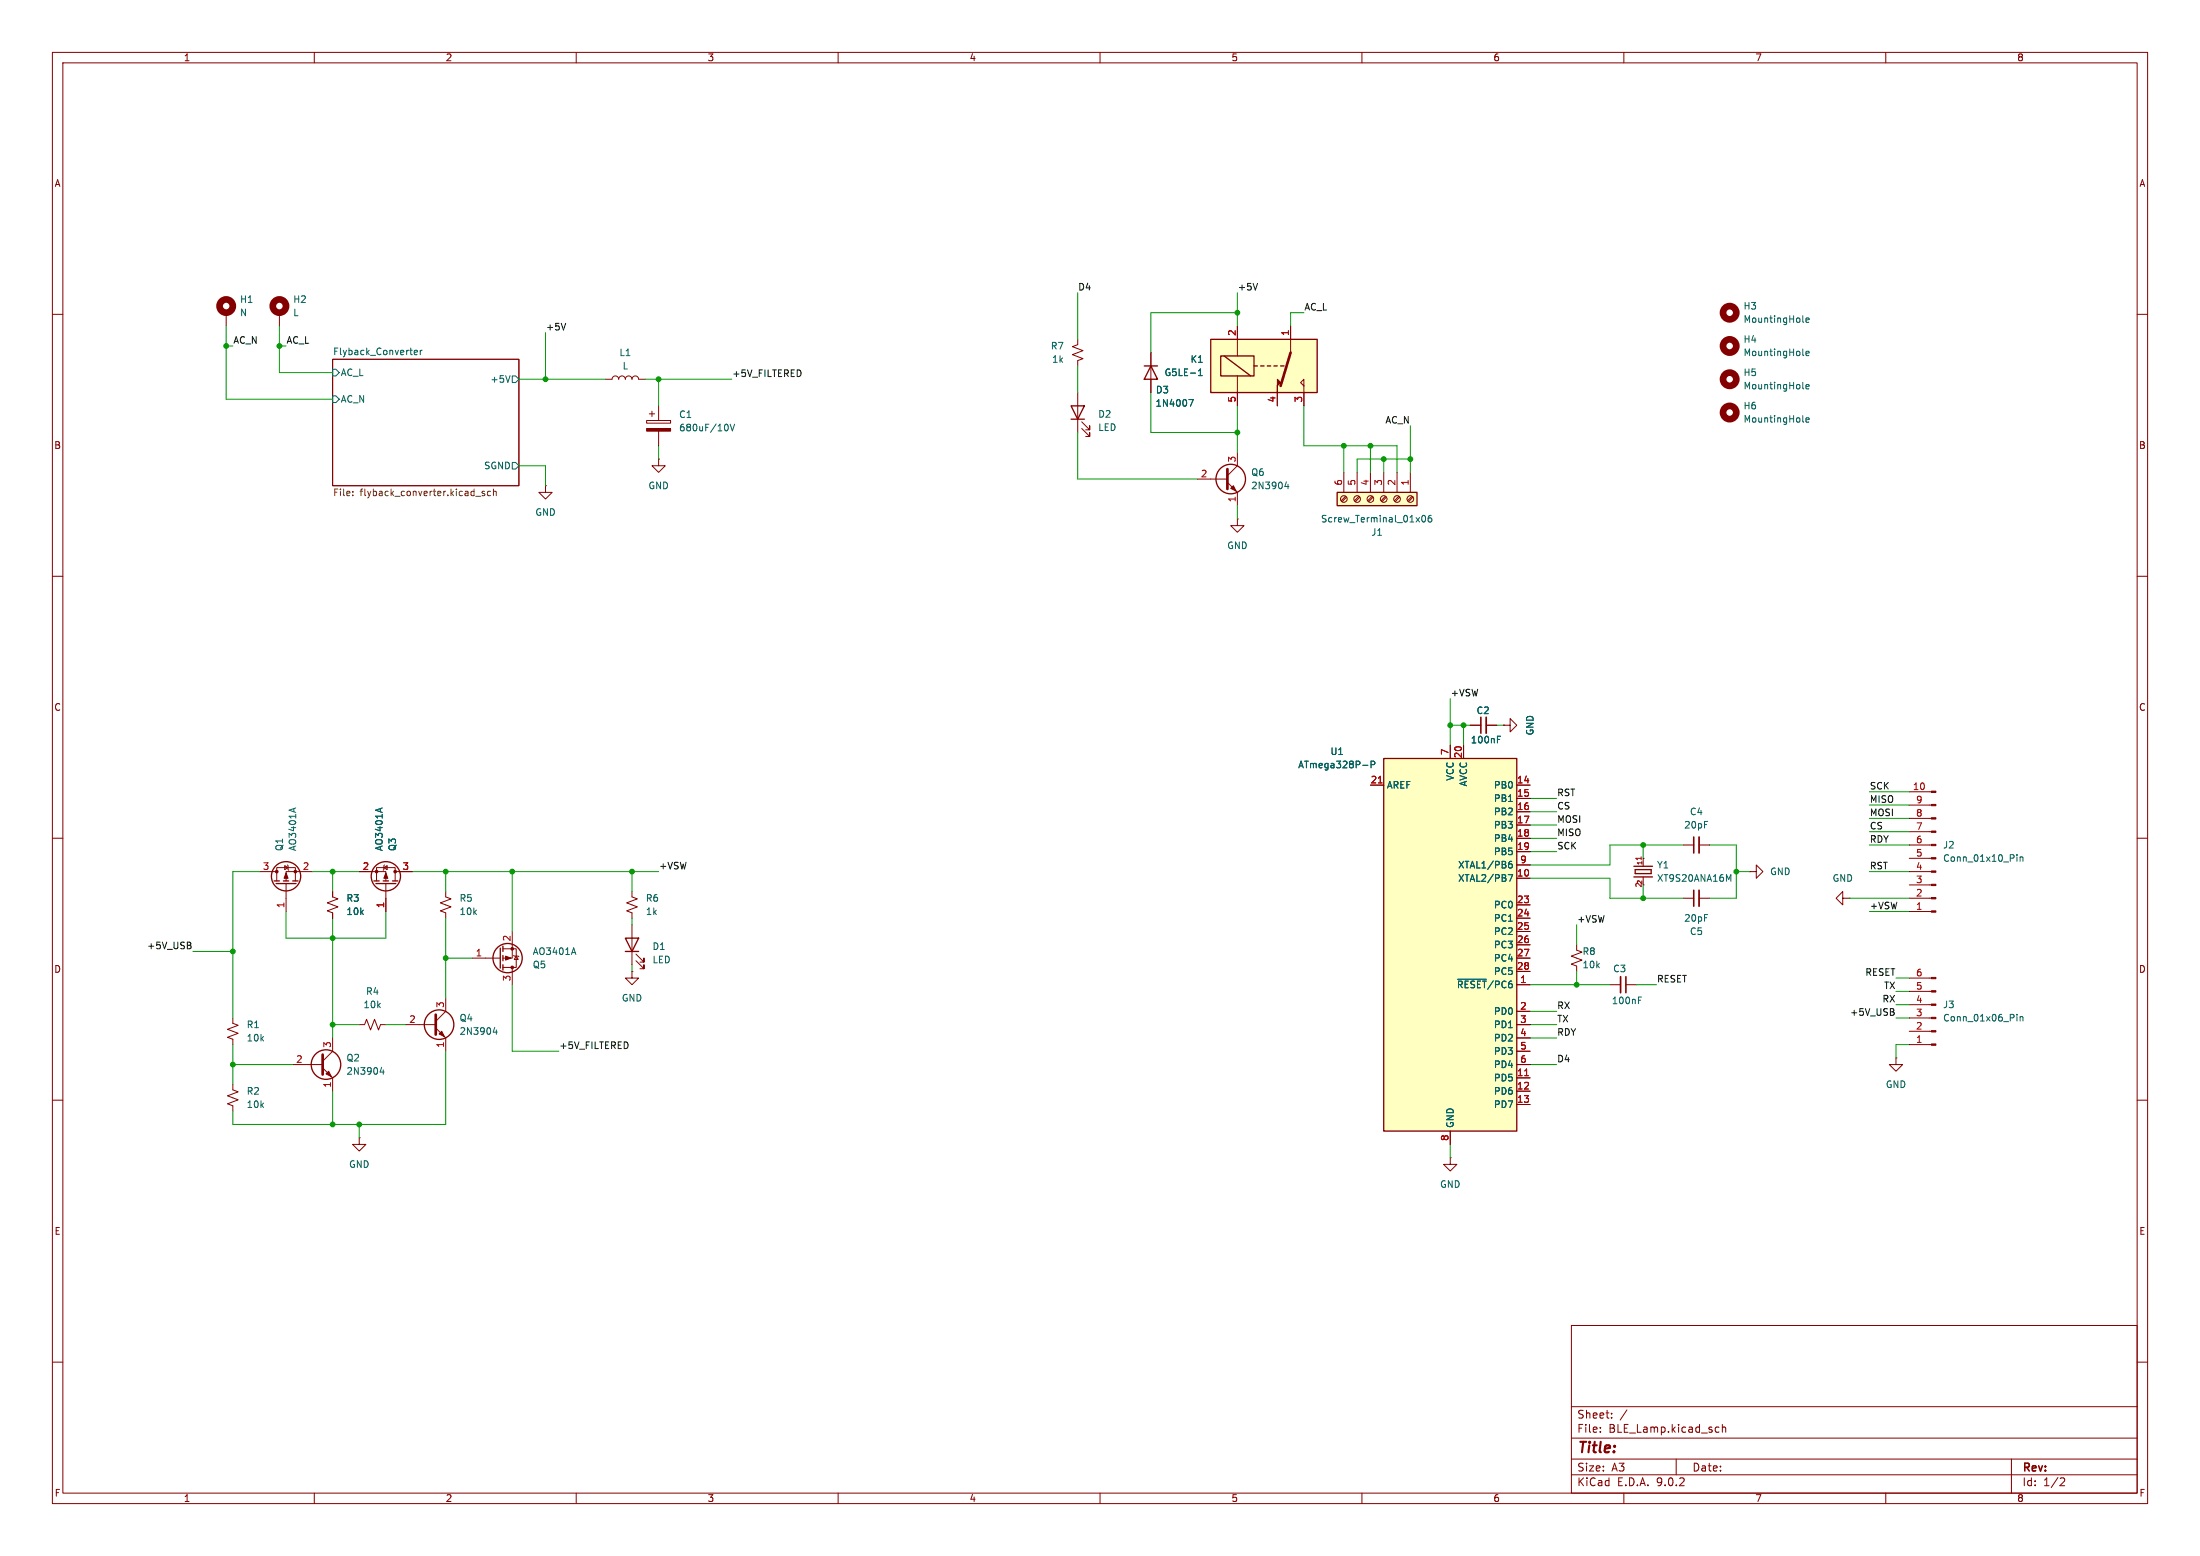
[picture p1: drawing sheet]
<svg xmlns="http://www.w3.org/2000/svg" width="420mm" height="297mm" viewBox="0 0 420 297" stroke-linecap="round" stroke-linejoin="round" font-family="sans-serif">
<g fill="none" stroke="#840000" stroke-width=".19">
<path d="M10 10h400v277h-400zM12 12h396v273h-396zM60 10v2M110 10v2M160 10v2M210 10v2M260 10v2M310 10v2M360 10v2M10 60h2M63.5 68.6h35.6v24.1h-35.6zM205.7 64.8v1l-1 .4 2.1 .7-2.1 .8 2.1 .8-1.1 .3v1.1"/>
<path d="M219.7 67.3v7.6M408 60h2M228.6 91.4h5.7M234.3 92.1l1.9 1.9v2.5M236.2 99.1v1.2h1.3l-1.3 1.3-1.3-1.3h1.3M236.2 99.1h.1M236.2 86.4v2.5l-1.9 1.9M10 110h2M408 110h2M10 160h2M408 160h2M49.5 166.4h3.3"/>
<path d="M52.8 168.1v-2.5h3.6v2.5M54.4 165.2l.6 .4-.6 .4zM54.6 168.7v5.3M54.9 165.1l.2 1M59.7 166.4h-5.1v1.7M313.7 163.8v1.6M313.7 167.4v1.5M44.4 194.3v1l1.1 .4-2.1 .8 2.1 .7-2.1 .8 1 .4v1M10 210h2M68.6 217.2v1.2h1.2l-1.2 1.3-1.3-1.3h1.3M68.6 217.2h.1M408 210h2"/>
<path d="M300 253h108v32h-108zM10 260h2M300 278.5h108M300 274.5h108M300 268.5h108M305.5 273.2v.2M305.5 272.5v.1M307.7 270.5v.2M307.7 269.8v.1M310.6 269.1l-1.3 1.9M320 278.5v3M327.7 272.4l.5 .1"/>
<path d="M328.2 273.3l-.5 .1M328.8 272.5l.2-.1 .4 .1v.9M328.8 271.9v1.5M384 278.5v6.5M408 260h2M60 285v2M110 285v2M160 285v2M210 285v2M260 285v2M300 281.5h108M310 285v2"/>
<path d="M360 285v2M393.5 282.1l.5 .1 .2 .3-1 1.1h1"/>
</g>
<g fill="none" stroke="#006464" stroke-width=".19">
<path d="M63.5 75.6h.6l.7 .6-.7 .6h-.6zM63.5 70.5h.6l.7 .6-.7 .7h-.6zM79.1 67.3l.6-.1-.1-.3h-.3l-.2 .1v.6h.5M80.2 66.9v.8M80.6 66.9l-.4 .2M97.4 71.7l-.4 1.3M97.8 71.8h.6l.7 .6-.7 .6h-.6zM227 76.3h.8l-.5 1.2M97.8 88.3h.6l.7 .6-.7 .6h-.6zM245.6 92l-.3 .9h.8M245.9 92.4v.9M56.5 154.2l-1.3 .4"/>
<path d="M330 167.9l.4-1v1.3"/>
</g>
<path d="M67.3 94.5v.1M67.3 93.8v.2M90.8 94.7h1M92.5 93.8h-.3l-.2 .2 .1 .1 .4 .2v.3h-.5M93.7 93.8h-.4l-.2 .2 .1 .6h.5M94.2 93.9l.2-.1h.3v.8M94.2 93.3v1.3" fill="none" stroke="#725600" stroke-width=".19"/>
<g fill="none" stroke="#840000" stroke-width=".25">
<path d="M218.4 69.9h2.6M219.7 69.9l1.3 2.5h-2.6zM52.3 168.1h1M52.7 168.7h3.8M54.1 168.1h1M55.9 168.1h1M311.9 165.4h3.6M311.9 167.4h3.6M312.2 166h3v.8h-3z"/>
<circle cx="234.9" cy="91.4" r="2.82"/>
<circle cx="54.6" cy="167.3" r="2.79"/>
</g>
<path d="M234.3 89.5v3.8" fill="none" stroke="#840000" stroke-width=".51"/>
<g fill="#840000" stroke="#840000" stroke-width=".19">
<path d="M234.9 93.2l.6-.5 .5 1z"/>
<path d="M54.6 166.6l.4 1h-.8z"/>
<circle cx="52.8" cy="166.4" r=".25"/>
<circle cx="56.4" cy="166.4" r=".25"/>
</g>
<path d="M255.3 94h15.2v2.5h-15.2z" fill="#ffffc2"/>
<g fill="none" stroke="#840000" stroke-width=".25">
<path d="M204.5 77.5h2.5l-1.3 2.5zM204.5 80h2.5M255.3 94h15.2v2.5h-15.2z"/>
<circle cx="62.2" cy="203.2" r="2.82"/>
</g>
<g fill="none" stroke="#840000" stroke-width=".19">
<path d="M53.3 59.7v2.5M205.7 74.9v7.7M206.5 81.8l1.5 1.5v-.7v.7h-.7M206.5 80.5l1.5 1.5v-.7v.7h-.7M256.5 90.2v3.8M256.9 94.7l-.9 .9M257 94.9l-.8 .9M259.1 90.2v3.8M259.4 94.7l-.8 .9M259.6 94.9l-.9 .9M261.6 90.2v3.8M262 94.7l-.9 .9"/>
<path d="M262.1 94.9l-.8 .9M264.2 90.2v3.8M264.5 94.7l-.8 .9M264.7 94.9l-.9 .9M266.7 90.2v3.8M267 94.7l-.8 .9M267.2 94.9l-.8 .9M269.2 90.2v3.8M269.6 94.7l-.9 .9M269.7 94.9l-.8 .9M280.7 138.4h2M283.7 138.4h2"/>
<path d="M287 138.4h1.3v-1.2l1.3 1.2-1.3 1.3v-1.3M287 138.4h.1M63.5 170.2v1l1 .4-2 .7 2 .8-2 .8 1 .3v1.1M63.5 198.1v2.6l-1.9 1.9M68.6 195.6h1l.4-1 .7 2 .8-2 .8 2 .3-1h1.1M55.9 203.2h5.7M61.6 203.8l1.9 1.9v2.6"/>
<circle cx="256.5" cy="95.2" r=".63"/>
<circle cx="259.1" cy="95.2" r=".63"/>
<circle cx="261.6" cy="95.2" r=".63"/>
<circle cx="264.2" cy="95.2" r=".63"/>
<circle cx="266.7" cy="95.2" r=".63"/>
<circle cx="269.2" cy="95.2" r=".63"/>
</g>
<path d="M344.2 67.7l.1 .2M344.8 67.5l.6-.2-.1-.2-.4-.1-.1 .2v.6h.5M271.5 98.5l.2-.1a.68 .68 0 0 1 .5 .6 .68 .68 0 0 1-.5 .6l-.3-.4zM273.2 98.4h-.3a.86 .86 0 0 0 0 1.2l.4-.1 .1-.4-.3-.2h-.4l-.1 .2M344.2 80.4l.1 .2M344.8 80.2l.6-.2-.1-.2-.4-.1-.1 .2v.6h.5M285.9 141.1h.4M285.9 140.5h.6M72.9 203.7l-.3 .9h.7M73.2 204.2v.8" fill="none" stroke="#006464" stroke-width=".19"/>
<g fill="none" stroke="#840000" stroke-width="1.3">
<circle cx="53.3" cy="58.4" r="1.27"/>
<circle cx="330.2" cy="66" r="1.27"/>
<circle cx="330.2" cy="78.7" r="1.27"/>
</g>
<path d="M61.6 201.3v3.8" fill="none" stroke="#840000" stroke-width=".51"/>
<path d="M62.2 205l.5-.5 .5 1z" fill="#840000" stroke="#840000" stroke-width=".19"/>
<path d="M282.7 136.9v3.1" fill="none" stroke="#840000" stroke-width=".3"/>
<path d="M283.7 136.9v3.1" fill="none" stroke="#840000" stroke-width=".33"/>
<path d="M264.2 144.8h25.4v71.1h-25.4z" fill="#ffffc2"/>
<path d="M264.2 144.8h25.4v71.1h-25.4z" fill="none" stroke="#840000" stroke-width=".25"/>
<g fill="none" stroke="#840000" stroke-width=".19">
<path d="M261.6 149.9h2.6M276.9 142.2v2.6M279.4 142.2v2.6M289.6 149.9h2.5M289.6 152.4h2.5M289.6 154.9h2.5M289.6 157.5h2.5M289.6 160h2.5M289.6 162.6h2.5M289.6 165.1h2.5M289.6 167.6h2.5M289.6 172.7h2.5"/>
<path d="M289.6 175.3h2.5M289.6 177.8h2.5M289.6 180.3h2.5M289.6 182.9h2.5M289.6 185.4h2.5M289.6 188h2.5M289.6 193h2.5M289.6 195.6h2.5M289.6 198.1h2.5M44.4 207v1l1.1 .4-2.1 .8 2.1 .7-2.1 .8 1 .4v1M276.9 215.9v2.5M289.6 200.7h2.5"/>
<path d="M289.6 203.2h2.5M289.6 205.7h2.5M289.6 208.3h2.5M289.6 210.8h2.5M276.9 221v1.2h1.2l-1.2 1.3-1.3-1.3h1.3M276.9 221h.1"/>
</g>
<path d="M263.1 149.4h.8M291.1 205.3h.7" fill="none" stroke="#a90000" stroke-width=".19"/>
<path d="M344.2 61.4l.1 .1M344.2 74.1l.1 .1M344.8 61.1l.6-.1-.1-.2-.4-.1-.1 .2v.6h.5M344.8 73.8l.6-.1-.1-.2-.4-.1-.1 .2v.6h.5M260.2 146.1h.9M261.7 146l.6-.1 .2-.2-.1-.3-.7-.1v1.3M287.9 166.9h.9l-.6 1.3M288 165l.5-.1 .2 .2-.1 .5-.4 .1-.2-.1M288.6 164.4l-.4 .1-.2 .2M278.3 186.9h5.4" fill="none" stroke="#006464" stroke-width=".19"/>
<g fill="none" stroke="#840000" stroke-width="1.3">
<circle cx="330.2" cy="59.7" r="1.27"/>
<circle cx="330.2" cy="72.4" r="1.27"/>
</g>
<path d="M231.1 64.8h20.4v10.1h-20.4z" fill="#ffffc2"/>
<g fill="none" stroke="#840000" stroke-width=".19">
<path d="M43.2 59.7v2.5M115.6 72.4h1.2a.64 .64 0 0 1 .7-.6 .64 .64 0 0 1 .6 .6 .64 .64 0 0 1 .6-.6 .64 .64 0 0 1 .7 .6 .64 .64 0 0 1 .6-.6 .64 .64 0 0 1 .6 .6 .64 .64 0 0 1 .7-.6 .64 .64 0 0 1 .6 .6h1.3M124 79h1M124.5 78.5v1M125.7 77.5v2.8M219.7 67.3v2.6M219.7 72.4v2.5M236.2 62.2v5.7M236.2 71.8v5.7M243.8 74.9v2.6M246.4 62.2v5.1M248.9 73.7l-.6-.7 .6-.6v5.1"/>
<path d="M104.1 92.7v1.3h1.3l-1.3 1.3-1.2-1.3h1.2M104.1 92.7h.1M123.4 80.3h4.6v.5h-4.6zM125.7 87.6v1.3h1.3l-1.3 1.3-1.2-1.3h1.2M125.7 87.6h.1M125.7 82.3v2.8M280.7 138.4h2M283.7 138.4h2M287 138.4h.1M261.6 149.9h2.6M276.9 142.2v2.6M279.4 142.2v2.6"/>
<path d="M289.6 149.9h2.5M289.6 152.4h2.5M289.6 154.9h2.5M289.6 157.5h2.5M364.5 158.8h4.2M364.5 156.2h4.2M364.5 153.7h4.2M364.5 151.1h4.2M63.5 170.2v1M63.5 174.2v1.1M68.6 166.4h5.1v1.7M71.9 168.1v-2.5h3.5v2.5"/>
<path d="M73.3 165.6l.6-.4v.8zM73.4 165.1l-.2 1M73.7 168.7v5.3M75.4 166.4h3.3M85.1 170.2v1l1 .4-2 .7 2 .8-2 .8 1 .3v1.1M97.8 177.8v5.1h-1.8M120.6 170.2v1l1.1 .4-2.1 .7 2.1 .8-2.1 .8 1 .3v1.1M120.6 176.5v7.7M289.6 160h2.5M289.6 162.6h2.5M289.6 165.1h2.5M289.6 167.6h2.5"/>
<path d="M289.6 172.7h2.5M289.6 175.3h2.5M289.6 177.8h2.5M321.3 171.5h2M321.3 161.3h2M324.4 171.5h2M324.4 161.3h2M334 166.4h1.3v-1.3l1.2 1.3-1.2 1.2v-1.2M334 166.4h.1M351.8 171.5v-1.3l-1.3 1.3 1.3 1.2v-1.2h1.3M353.1 171.5h.1M364.5 166.4h4.2"/>
<path d="M364.5 171.5h4.2M364.5 161.3h4.2M364.5 174h4.2M364.5 168.9h4.2M364.5 163.8h4.2M77.5 195.6h5.7M83.2 196.2l1.9 1.9v2.6M85.1 190.5v2.5l-1.9 1.9M90.2 182.9h5.3M96 181.1h2.6v3.6h-2.6M97.8 184.7v3.3M98 182.4l1.1 .2"/>
<path d="M98.6 182.5l.3 .6h-.7zM120.6 185.4v1.3h1.3l-1.3 1.3-1.2-1.3h1.2M120.6 185.4h.1M121.4 183.4l1.5 1.5v-.7v.7h-.7M121.4 182.1l1.5 1.5v-.7v.7h-.7M289.6 188h2.5M289.6 195.6h2.5M289.6 182.9h2.5M289.6 180.3h2.5M289.6 185.4h2.5M289.6 193h2.5M289.6 198.1h2.5"/>
<path d="M301 180.3v1.1l1 .3-2 .8 2 .8-2 .7 1 .4v1M307.3 188h2.1M310.4 188h2M364.5 199.4h4.2M364.5 196.9h4.2M364.5 194.3h4.2M364.5 191.8h4.2M364.5 189.2h4.2M364.5 186.7h4.2M276.9 215.9v2.5M289.6 200.7h2.5M289.6 203.2h2.5"/>
<path d="M289.6 205.7h2.5M289.6 208.3h2.5M289.6 210.8h2.5M361.9 201.9v1.3h1.3l-1.3 1.3-1.2-1.3h1.2M361.9 201.9h.1"/>
</g>
<g fill="none" stroke="#840000" stroke-width=".25">
<path d="M231.1 64.8h20.4v10.1h-20.4zM233 67.9h6.4v3.9h-6.4zM233.7 67.9l5.1 3.9M239.4 69.9h.6M240.7 69.9h.6M241.9 69.9h.7M243.2 69.9h.6M244.5 69.9h.6M71.4 168.1h1M71.8 168.7h3.8M73.2 168.1h1M74.9 168.1h1"/>
<path d="M119.4 179.1h2.5l-1.3 2.5zM95.5 181v3.8M96 180.6v1M96 182.4v1M96 184.2v1M119.4 181.6h2.5"/>
<circle cx="73.7" cy="167.3" r="2.79"/>
<circle cx="83.8" cy="195.6" r="2.82"/>
<circle cx="96.9" cy="182.9" r="2.79"/>
</g>
<g fill="#840000" stroke="#840000" stroke-width=".19">
<path d="M243.8 72.4l.7 .6-.7 .7v1.2z"/>
<path d="M83.8 197.4l.5-.5 .5 1z"/>
<path d="M96.5 182.5l1 .4-1 .4z"/>
<path d="M368.7 199.3h.9v.2h-.9z"/>
<path d="M368.7 196.7h.9v.3h-.9z"/>
<path d="M368.7 194.2h.9v.2h-.9z"/>
<path d="M368.7 191.6h.9v.3h-.9z"/>
<path d="M368.7 189.1h.9v.3h-.9z"/>
<path d="M368.7 186.6h.9v.2h-.9z"/>
<path d="M73.7 166.6l.3 1h-.7z"/>
<path d="M368.7 173.9h.9v.2h-.9z"/>
<path d="M368.7 171.3h.9v.3h-.9z"/>
<path d="M368.7 168.8h.9v.2h-.9z"/>
<path d="M368.7 166.2h.9v.3h-.9z"/>
<path d="M368.7 163.7h.9v.3h-.9z"/>
<path d="M368.7 161.2h.9v.2h-.9z"/>
<path d="M368.7 158.6h.9v.3h-.9z"/>
<path d="M368.7 156.1h.9v.2h-.9z"/>
<path d="M368.7 153.5h.9v.3h-.9z"/>
<path d="M368.7 151h.9v.3h-.9z"/>
<path d="M123.4 81.8h4.6v.5h-4.6z"/>
<circle cx="97.8" cy="184.7" r=".25"/>
<circle cx="97.8" cy="181.1" r=".25"/>
<circle cx="75.4" cy="166.4" r=".25"/>
<circle cx="71.9" cy="166.4" r=".25"/>
</g>
<path d="M246.4 67.3l-1.9 6.4M83.2 193.7v3.8" fill="none" stroke="#840000" stroke-width=".51"/>
<g fill="none" stroke="#006464" stroke-width=".19">
<path d="M227 76.3h.8l-.5 1.2M228.8 71.7h.7M228.8 70.8l.4-.4v1.3M138.7 81a.79 .79 0 0 1 0 1.2M139.4 81l.4 1.2 .4-1.2M73 154.2l-1.3 .4M260.2 146.1h.9M261.7 146l.6-.1 .2-.2-.1-.3-.7-.1v1.3M285.9 141.1h.4M285.9 140.5h.6M287.9 166.9h.9l-.6 1.3M288 165l.5-.1 .2 .2-.1 .5-.4 .1-.2-.1"/>
<path d="M288.6 164.4l-.4 .1-.2 .2M385 163.1v.2M385 163.6v.8M385.6 163.6v.8M385.6 163.7l.2-.1h.3l.1 .8M94.5 196.1l-.3 .9h.7M94.8 196.6v.8M109.5 180.9l.4 1.3M278.3 186.9h5.4M312.8 190.9h.4M312.8 190.3h.6M385 193.6v.1"/>
<path d="M385 194v.9M385.6 194v.9M385.6 194.2l.2-.2 .3 .1 .1 .8"/>
</g>
<path d="M323.3 159.8v3M323.3 169.9v3.1M310.4 186.4v3.1" fill="none" stroke="#840000" stroke-width=".3"/>
<path d="M324.4 159.8v3M324.4 169.9v3.1M309.4 186.4v3.1" fill="none" stroke="#840000" stroke-width=".33"/>
<circle cx="43.2" cy="58.4" r="1.27" fill="none" stroke="#840000" stroke-width="1.3"/>
<path d="M240.1 54.1l-.5 1.3M108 61.7l-.4 1.3M36.3 179.9l.1 .2-.1 .3M36.2 180.4l.3 .3-.1 .3-.2 .1M361.3 193.1l.3 .3-.1 .3-.1 .1M361.4 192.6l.1 .2-.1 .3" fill="none" stroke="#0f0f0f" stroke-width=".19"/>
<g fill="none" stroke="#009600" stroke-width=".19">
<path d="M205.7 55.9v8.9M236.2 59.7h-16.5v7.6M236.2 55.9v6.3M248.9 59.7h-2.5v2.5M43.2 62.2v14h20.3M43.2 66h1.2M53.3 62.2v8.9h10.2M53.3 66h1.3M99.1 72.4h16.5M104.1 63.5v8.9M123.2 72.4h16.5M125.7 72.4v5.1"/>
<path d="M205.7 69.9v5M219.7 74.9v7.7h16.5M236.2 77.5v8.9M248.9 77.5v7.6h17.8v5.1M99.1 88.9h5v3.8M125.7 85.1v2.5M205.7 82.6v8.8h22.9M236.2 96.5v2.6M256.5 85.1v5.1M261.6 85.1v5.1M264.2 87.6v2.6M269.2 87.6h-10.1v2.6"/>
<path d="M269.2 81.3v8.9M276.9 133.4v8.8M276.9 138.4h3.8M279.4 138.4v3.8M285.7 138.4h1.3M292.1 157.5h5.1M292.1 154.9h5.1M292.1 152.4h5.1M356.9 151.1h7.6M356.9 153.7h7.6M356.9 158.8h7.6M356.9 156.2h7.6"/>
<path d="M49.5 166.4h-5.1v27.9M54.6 174v5.1h19.1v-5.1M59.7 166.4h8.9M63.5 166.4v3.8M63.5 175.3v22.8M78.7 166.4h47M85.1 166.4v3.8M85.1 175.3v15.2M97.8 166.4v11.4M120.6 166.4v3.8M120.6 175.3v1.2M292.1 167.6h15.2v3.9h14"/>
<path d="M292.1 162.6h5.1M292.1 160h5.1M301 176.5v3.8M313.7 161.3v2.5M313.7 168.9v2.6M321.3 161.3h-14v3.8h-15.2M326.4 161.3h5.1v10.2h-5.1M331.5 166.4h2.5M353.1 171.5h11.4M356.9 161.3h7.6M356.9 166.4h7.6M356.9 174h7.6"/>
<path d="M36.8 181.6h7.6M44.4 199.4v7.6M63.5 195.6h5.1M73.7 195.6h3.8M85.1 182.9h5.1M97.8 188v12.7h8.9M120.6 184.2v1.2M292.1 193h5.1M292.1 188h15.2M292.1 195.6h5.1M292.1 198.1h5.1M301 185.4v2.6"/>
<path d="M312.4 188h3.8M361.9 194.3h2.6M361.9 191.8h2.6M361.9 186.7h2.6M361.9 189.2h2.6M364.5 199.4h-2.6v2.5M44.4 203.2h11.5M63.5 208.3v6.3M68.6 214.6v2.6M85.1 200.7v13.9h-40.7v-2.5M276.9 218.4v2.6M292.1 203.2h5.1"/>
</g>
<path d="M263.1 149.4h.8M291.1 205.3h.7" fill="none" stroke="#a90000" stroke-width=".19"/>
<g fill="#009600" stroke="#009600" stroke-width=".19">
<circle cx="313.7" cy="161.3" r=".46"/>
<circle cx="313.7" cy="171.5" r=".46"/>
<circle cx="331.5" cy="166.4" r=".46"/>
<circle cx="261.6" cy="85.1" r=".46"/>
<circle cx="256.5" cy="85.1" r=".46"/>
<circle cx="269.2" cy="87.6" r=".46"/>
<circle cx="264.2" cy="87.6" r=".46"/>
<circle cx="279.4" cy="138.4" r=".46"/>
<circle cx="276.9" cy="138.4" r=".46"/>
<circle cx="63.5" cy="195.6" r=".46"/>
<circle cx="44.4" cy="203.2" r=".46"/>
<circle cx="63.5" cy="179.1" r=".46"/>
<circle cx="44.4" cy="181.6" r=".46"/>
<circle cx="68.6" cy="214.6" r=".46"/>
<circle cx="63.5" cy="214.6" r=".46"/>
<circle cx="236.2" cy="59.7" r=".46"/>
<circle cx="236.2" cy="82.6" r=".46"/>
<circle cx="301" cy="188" r=".46"/>
<circle cx="63.5" cy="166.4" r=".46"/>
<circle cx="97.8" cy="166.4" r=".46"/>
<circle cx="85.1" cy="166.4" r=".46"/>
<circle cx="85.1" cy="182.9" r=".46"/>
<circle cx="120.6" cy="166.4" r=".46"/>
<circle cx="43.2" cy="66" r=".46"/>
<circle cx="104.1" cy="72.4" r=".46"/>
<circle cx="125.7" cy="72.4" r=".46"/>
<circle cx="53.3" cy="66" r=".46"/>
</g>
<text font-size="2.8" fill="#840000" x="301" y="277.9">Title:</text>
<g font-size="2.1" fill="#840000">
<text x="301" y="273.7">File:</text>
<text x="301" y="271">Sheet:</text>
<text x="307.1" y="273.7">BLE_Lamp.kicad_sch</text>
<text x="301" y="281.1">Size:</text>
<text x="307.6" y="281.1">A3</text>
<text x="323" y="281.1">Date:</text>
<text x="386" y="281.3">Rev:</text>
<text x="301" y="283.9">KiCad</text>
<text x="308.7" y="283.9">E.D.A.</text>
<text x="316.3" y="283.9">9.0.2</text>
<text x="386" y="283.9">Id:</text>
<text x="390.1" y="283.9">1/2</text>
</g>
<g font-size="1.8" fill="#840000">
<text x="35" y="11.9">1</text>
<text x="85" y="11.9">2</text>
<text x="135" y="11.9">3</text>
<text x="185" y="11.9">4</text>
<text x="235" y="11.9">5</text>
<text x="285" y="11.9">6</text>
<text x="335" y="11.9">7</text>
<text x="385" y="11.9">8</text>
<text x="10.3" y="35.9">A</text>
<text x="408.3" y="35.9">A</text>
<text x="10.3" y="85.9">B</text>
<text x="408.2" y="85.9">B</text>
<text x="10.3" y="135.9">C</text>
<text x="408.2" y="135.9">C</text>
<text x="10.3" y="185.9">D</text>
<text x="408.2" y="185.9">D</text>
<text x="10.3" y="235.9">E</text>
<text x="408.3" y="235.9">E</text>
<text x="10.3" y="285.9">F</text>
<text x="35" y="286.9">1</text>
<text x="85" y="286.9">2</text>
<text x="135" y="286.9">3</text>
<text x="185" y="286.9">4</text>
<text x="235" y="286.9">5</text>
<text x="285" y="286.9">6</text>
<text x="335" y="286.9">7</text>
<text x="385" y="286.9">8</text>
<text x="408.3" y="285.9">F</text>
</g>
<g font-size="1.8" fill="#006464">
<text x="45.7" y="58">H1</text>
<text x="55.9" y="58">H2</text>
<text x="332.7" y="59.3">H3</text>
<text x="45.7" y="60.6">N</text>
<text x="55.9" y="60.6">L</text>
<text x="332.7" y="65.6">H4</text>
<text x="332.7" y="61.8">MountingHole</text>
<text x="63.5" y="67.9">Flyback_Converter</text>
<text x="65" y="72">AC_L</text>
<text x="118.2" y="68.2">L1</text>
<text x="118.8" y="70.7">L</text>
<text x="200.5" y="66.9">R7</text>
<text x="200.7" y="69.4">1k</text>
<text x="222.2" y="72">G5LE-1</text>
<text x="227.2" y="69.4">K1</text>
<text x="332.7" y="68.2">MountingHole</text>
<text x="332.7" y="72">H5</text>
<text x="65" y="77.1">AC_N</text>
<text x="93.5" y="73.3">+5V</text>
<text x="220.5" y="77.8">1N4007</text>
<text x="220.6" y="75.3">D3</text>
<text x="332.7" y="74.5">MountingHole</text>
<text x="129.5" y="80">C1</text>
<text x="129.5" y="82.5">680uF/10V</text>
<text x="209.6" y="79.9">D2</text>
<text x="209.6" y="82.5">LED</text>
<text x="332.7" y="78.3">H6</text>
<text x="332.7" y="80.9">MountingHole</text>
<text x="92.3" y="89.8">SGND</text>
<text x="123.7" y="93.6">GND</text>
<text x="238.8" y="91">Q6</text>
<text x="238.8" y="93.6">2N3904</text>
<text x="102.1" y="98.7">GND</text>
<text x="252.1" y="99.9">Screw_Terminal_01x06</text>
<text x="234.2" y="105">GND</text>
<text x="261.7" y="102.5">J1</text>
<text x="281.8" y="136.5">C2</text>
<text x="280.7" y="142.1">100nF</text>
<text x="293" y="140.5" transform="rotate(-90 293 140.5)">GND</text>
<text x="247.7" y="146.8">ATmega328P-P</text>
<text x="253.9" y="144.3">U1</text>
<text x="277.7" y="149.1" transform="rotate(-90 277.7 149.1)">VCC</text>
<text x="264.7" y="150.7">AREF</text>
<text x="280.3" y="150.2" transform="rotate(-90 280.3 150.2)">AVCC</text>
<text x="285.1" y="150.7">PB0</text>
<text x="285.1" y="153.3">PB1</text>
<text x="285.1" y="155.8">PB2</text>
<text x="322.5" y="155.8">C4</text>
<text x="285.1" y="158.3">PB3</text>
<text x="285.1" y="160.9">PB4</text>
<text x="321.4" y="158.3">20pF</text>
<text x="54.2" y="162.6" transform="rotate(-90 54.2 162.6)">Q1</text>
<text x="56.7" y="162.6" transform="rotate(-90 56.7 162.6)">AO3401A</text>
<text x="73.3" y="162.6" transform="rotate(-90 73.3 162.6)">AO3401A</text>
<text x="75.8" y="162.6" transform="rotate(-90 75.8 162.6)">Q3</text>
<text x="278.3" y="166">XTAL1/PB6</text>
<text x="285.1" y="163.4">PB5</text>
<text x="316.2" y="166">Y1</text>
<text x="337.8" y="167.2">GND</text>
<text x="370.8" y="162.2">J2</text>
<text x="370.8" y="164.7">Conn_01x10_Pin</text>
<text x="66" y="172.3">R3</text>
<text x="87.6" y="172.3">R5</text>
<text x="123.2" y="172.3">R6</text>
<text x="278.3" y="168.5">XTAL2/PB7</text>
<text x="285.1" y="173.6">PC0</text>
<text x="316.2" y="168.5">XT9S20ANA16M</text>
<text x="349.8" y="168.5">GND</text>
<text x="66" y="174.9">10k</text>
<text x="87.6" y="174.9">10k</text>
<text x="123.2" y="174.9">1k</text>
<text x="285.1" y="176.1">PC1</text>
<text x="285.1" y="178.7">PC2</text>
<text x="321.4" y="176.1">20pF</text>
<text x="322.5" y="178.7">C5</text>
<text x="101.6" y="182.5">AO3401A</text>
<text x="101.6" y="185">Q5</text>
<text x="124.5" y="181.5">D1</text>
<text x="124.5" y="184.1">LED</text>
<text x="285.1" y="181.2">PC3</text>
<text x="285.1" y="183.7">PC4</text>
<text x="302" y="182.5">R8</text>
<text x="302" y="185">10k</text>
<text x="307.9" y="185.8">C3</text>
<text x="69.8" y="190.1">R4</text>
<text x="118.6" y="191.4">GND</text>
<text x="278" y="188.8">~{RESET}/PC6</text>
<text x="285.1" y="186.3">PC5</text>
<text x="307.6" y="191.9">100nF</text>
<text x="47" y="196.4">R1</text>
<text x="69.3" y="192.6">10k</text>
<text x="87.6" y="195.2">Q4</text>
<text x="87.6" y="197.7">2N3904</text>
<text x="285.1" y="193.9">PD0</text>
<text x="285.1" y="196.4">PD1</text>
<text x="370.8" y="192.6">J3</text>
<text x="370.8" y="195.2">Conn_01x06_Pin</text>
<text x="47" y="199">10k</text>
<text x="66" y="202.8">Q2</text>
<text x="285.1" y="199">PD2</text>
<text x="285.1" y="201.5">PD3</text>
<text x="47" y="209.1">R2</text>
<text x="66" y="205.3">2N3904</text>
<text x="285.1" y="204.1">PD4</text>
<text x="285.1" y="206.6">PD5</text>
<text x="285.1" y="209.1">PD6</text>
<text x="359.9" y="207.9">GND</text>
<text x="47" y="211.7">10k</text>
<text x="277.7" y="215.4" transform="rotate(-90 277.7 215.4)">GND</text>
<text x="285.1" y="211.7">PD7</text>
<text x="66.5" y="223.1">GND</text>
<text x="274.8" y="226.9">GND</text>
</g>
<g font-size="1.8" fill="#0f0f0f">
<text x="205.7" y="55.5">D4</text>
<text x="236.2" y="55.5">+5V</text>
<text x="248.9" y="59.3">AC_L</text>
<text x="44.4" y="65.7">AC_N</text>
<text x="54.6" y="65.7">AC_L</text>
<text x="104.1" y="63.2">+5V</text>
<text x="139.7" y="72">+5V_FILTERED</text>
<text x="264.4" y="80.9">AC_N</text>
<text x="276.9" y="133">+VSW</text>
<text x="297.2" y="154.6">CS</text>
<text x="297.2" y="152.1">RST</text>
<text x="356.9" y="150.8">SCK</text>
<text x="356.9" y="155.9">MOSI</text>
<text x="356.9" y="153.3">MISO</text>
<text x="297.2" y="159.7">MISO</text>
<text x="297.2" y="157.1">MOSI</text>
<text x="356.9" y="158.4">CS</text>
<text x="356.9" y="160.9">RDY</text>
<text x="125.7" y="166">+VSW</text>
<text x="297.2" y="162.2">SCK</text>
<text x="356.9" y="166">RST</text>
<text x="356.9" y="173.6">+VSW</text>
<text x="301" y="176.2">+VSW</text>
<text x="28" y="181.3">+5V_USB</text>
<text x="316.2" y="187.6">RESET</text>
<text x="356" y="186.3">RESET</text>
<text x="359.3" y="191.4">RX</text>
<text x="359.6" y="188.9">TX</text>
<text x="297.2" y="197.8">RDY</text>
<text x="297.2" y="195.2">TX</text>
<text x="297.2" y="192.7">RX</text>
<text x="353.1" y="194">+5V_USB</text>
<text x="106.7" y="200.3">+5V_FILTERED</text>
<text x="297.2" y="202.9">D4</text>
</g>
<g font-size="1.8" fill="#a90000">
<text x="236" y="64.2" transform="rotate(-90 236 64.2)">2</text>
<text x="246.1" y="64.2" transform="rotate(-90 246.1 64.2)">1</text>
<text x="236" y="76.9" transform="rotate(-90 236 76.9)">5</text>
<text x="243.6" y="76.9" transform="rotate(-90 243.6 76.9)">4</text>
<text x="248.7" y="76.9" transform="rotate(-90 248.7 76.9)">3</text>
<text x="236" y="88.3" transform="rotate(-90 236 88.3)">3</text>
<text x="229.2" y="91.2">2</text>
<text x="236" y="96" transform="rotate(-90 236 96)">1</text>
<text x="256.3" y="92.8" transform="rotate(-90 256.3 92.8)">6</text>
<text x="258.8" y="92.8" transform="rotate(-90 258.8 92.8)">5</text>
<text x="261.4" y="92.8" transform="rotate(-90 261.4 92.8)">4</text>
<text x="263.9" y="92.8" transform="rotate(-90 263.9 92.8)">3</text>
<text x="266.4" y="92.8" transform="rotate(-90 266.4 92.8)">2</text>
<text x="269" y="92.8" transform="rotate(-90 269 92.8)">1</text>
<text x="261.6" y="149.6">21</text>
<text x="276.6" y="144.2" transform="rotate(-90 276.6 144.2)">7</text>
<text x="279.1" y="144.8" transform="rotate(-90 279.1 144.8)">20</text>
<text x="289.5" y="149.6">14</text>
<text x="289.5" y="152.1">15</text>
<text x="289.5" y="154.7">16</text>
<text x="365.1" y="150.9">10</text>
<text x="365.7" y="156">8</text>
<text x="365.7" y="153.4">9</text>
<text x="289.5" y="157.2">17</text>
<text x="289.5" y="159.8">18</text>
<text x="365.7" y="161">6</text>
<text x="365.7" y="158.5">7</text>
<text x="50.1" y="166.1">3</text>
<text x="57.7" y="166.1">2</text>
<text x="69.1" y="166.1">2</text>
<text x="76.8" y="166.1">3</text>
<text x="289.5" y="162.3">19</text>
<text x="289.5" y="167.4">10</text>
<text x="290.1" y="164.8">9</text>
<text x="365.7" y="166.1">4</text>
<text x="365.7" y="163.6">5</text>
<text x="54.4" y="173.4" transform="rotate(-90 54.4 173.4)">1</text>
<text x="73.4" y="173.4" transform="rotate(-90 73.4 173.4)">1</text>
<text x="289.5" y="172.5">23</text>
<text x="365.7" y="173.7">1</text>
<text x="365.7" y="171.2">2</text>
<text x="365.7" y="168.7">3</text>
<text x="97.5" y="179.8" transform="rotate(-90 97.5 179.8)">2</text>
<text x="289.5" y="175">24</text>
<text x="289.5" y="177.5">25</text>
<text x="90.7" y="182.6">1</text>
<text x="289.5" y="180.1">26</text>
<text x="289.5" y="182.6">27</text>
<text x="289.5" y="185.2">28</text>
<text x="97.5" y="187.4" transform="rotate(-90 97.5 187.4)">3</text>
<text x="290.1" y="187.7">1</text>
<text x="365.7" y="191.5">4</text>
<text x="365.7" y="189">5</text>
<text x="365.7" y="186.4">6</text>
<text x="78" y="195.3">2</text>
<text x="84.8" y="192.5" transform="rotate(-90 84.8 192.5)">3</text>
<text x="290.1" y="192.8">2</text>
<text x="290.1" y="195.3">3</text>
<text x="290.1" y="197.9">4</text>
<text x="365.7" y="196.6">2</text>
<text x="365.7" y="194.1">3</text>
<text x="56.4" y="202.9">2</text>
<text x="63.2" y="200.1" transform="rotate(-90 63.2 200.1)">3</text>
<text x="84.8" y="200.1" transform="rotate(-90 84.8 200.1)">1</text>
<text x="290.1" y="200.4">5</text>
<text x="290.1" y="202.9">6</text>
<text x="365.7" y="199.1">1</text>
<text x="63.2" y="207.7" transform="rotate(-90 63.2 207.7)">1</text>
<text x="289.5" y="205.5">11</text>
<text x="289.5" y="208">12</text>
<text x="289.5" y="210.6">13</text>
<text x="276.6" y="217.9" transform="rotate(-90 276.6 217.9)">8</text>
</g>
<g font-size="1.8" fill="#725600">
<text x="63.5" y="95">File:</text>
<text x="68.7" y="95">flyback_converter.kicad_sch</text>
</g>
<g font-size="1.4" fill="#a90000">
<text x="313.4" y="164.4" transform="rotate(-90 313.4 164.4)">1</text>
<text x="313.4" y="169.5" transform="rotate(-90 313.4 169.5)">2</text>
</g>
<text font-size="1.2" fill="#840000" x="313.7" y="165.3" transform="rotate(-90 313.7 165.3)">1</text>
<text font-size="1.2" fill="#a90000" x="313.7" y="168.9" transform="rotate(-90 313.7 168.9)">2</text>
</svg>
